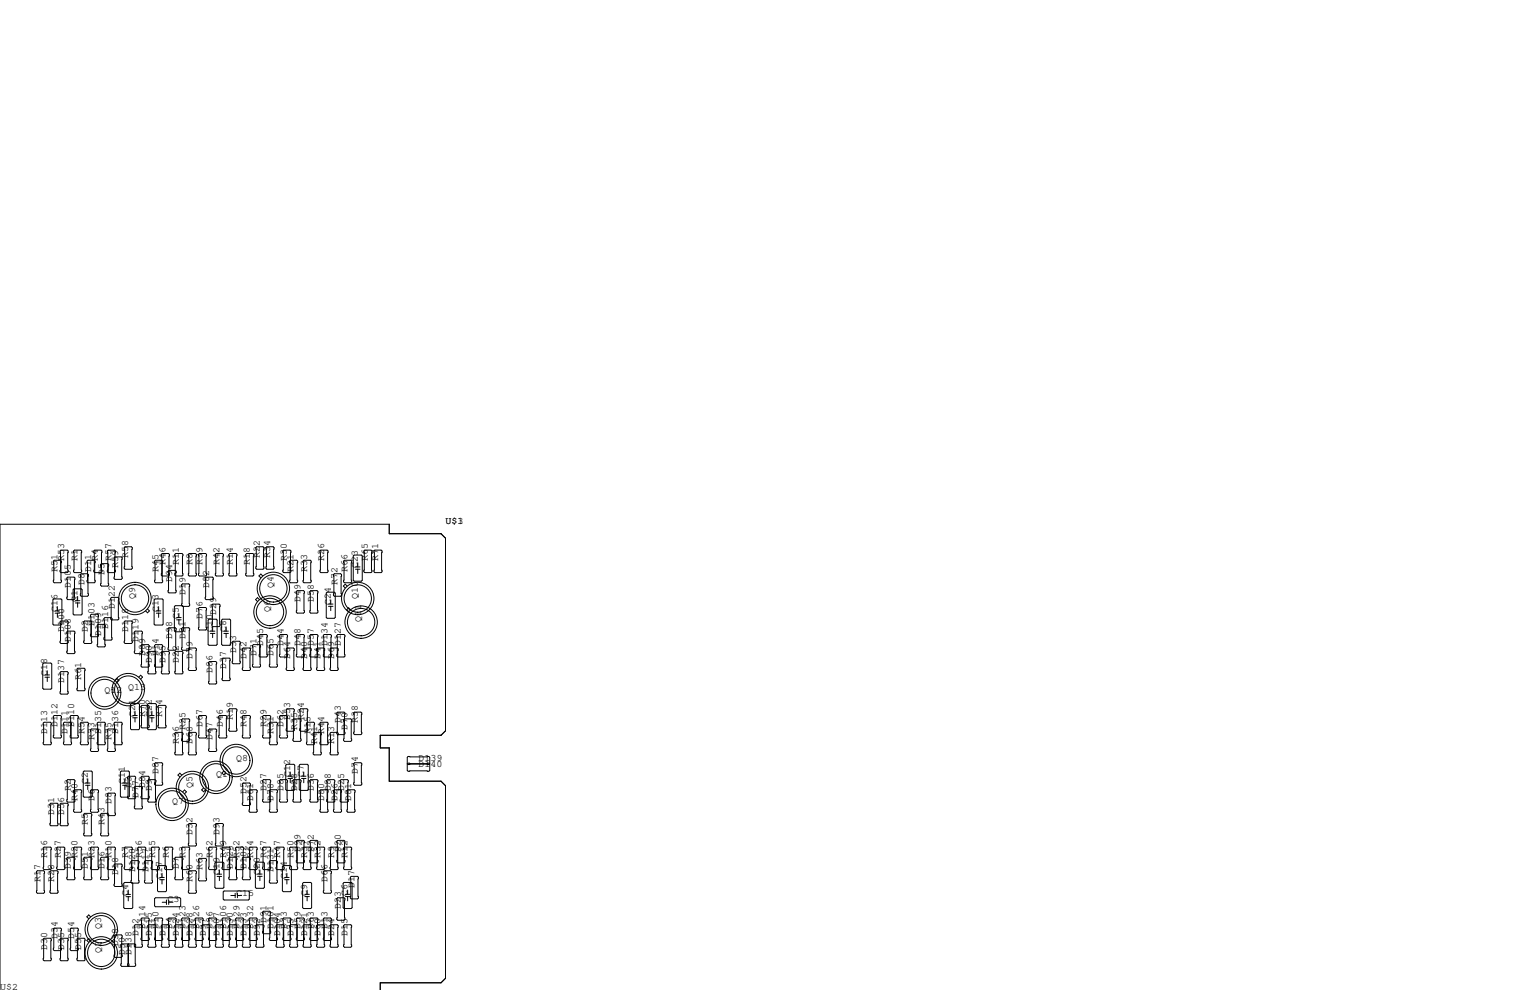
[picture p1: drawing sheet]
<svg xmlns="http://www.w3.org/2000/svg" width="432mm" height="279mm" viewBox="0 0 432 279" stroke-linecap="round" stroke-linejoin="round" font-family="sans-serif">
<g fill="none" stroke="#000" stroke-width=".28">
<path d="M15.3 158.1h1.8l.2 .3v5.8l-.2 .3h-1.8l-.3-.3v-5.8zM17.2 155.3h1.8l.2 .2v5.9l-.2 .2h-1.8l-.2-.2v-5.9zM21 155.3h1.8l.3 .2v5.9l-.3 .2h-1.8l-.2-.2v-5.9zM24.8 158.1h1.8l.3 .3v5.8l-.3 .3h-1.8l-.2-.3v-5.8zM26.7 155.3h1.8l.3 .2v5.9l-.3 .2h-1.8l-.2-.2v-5.9zM28.6 159.1h1.8l.3 .2v5.9l-.3 .2h-1.8l-.2-.2v-5.9zM30.5 155.3h1.8l.3 .2v5.9l-.3 .2h-1.8l-.2-.2v-5.9zM32.4 157.2h1.8l.3 .2v5.9l-.3 .2h-1.8l-.2-.2v-5.9zM35.3 154.3h1.8l.2 .3v5.8l-.2 .3h-1.8l-.2-.3v-5.8zM43.6 158.4l.3-.3h1.8l.2 .3v5.8l-.2 .3h-1.8l-.3-.3zM45.5 156.5l.3-.3h1.8l.2 .3v5.8l-.2 .3h-1.8l-.3-.3zM49.3 156.5l.3-.3h1.8l.2 .3v5.8l-.2 .3h-1.8l-.3-.3z"/>
<path d="M53.1 156.5l.3-.3h1.8l.2 .3v5.8l-.2 .3h-1.8l-.3-.3zM56 156.5l.3-.3h1.7l.3 .3v5.8l-.3 .3h-1.7l-.3-.3zM60.8 156.5l.2-.3h1.8l.3 .3v5.8l-.3 .3h-1.8l-.2-.3zM64.6 156.5l.2-.3h1.8l.3 .3v5.8l-.3 .3h-1.8l-.2-.3zM69.3 156.5l.3-.3h1.8l.2 .3v5.8l-.2 .3h-1.8l-.3-.3zM72.2 154.6l.3-.3h1.7l.3 .3v5.8l-.3 .3h-1.7l-.3-.3zM75.1 154.6l.2-.3h1.8l.2 .3v5.8l-.2 .3h-1.8l-.2-.3zM80.1 155.3h1.8l.2 .2v5.9l-.2 .2h-1.8l-.3-.2v-5.9zM81.7 158.4l.3-.3h1.8l.2 .3v5.8l-.2 .3h-1.8l-.3-.3zM85.5 158.4l.3-.3h1.8l.2 .3v5.8l-.2 .3h-1.8l-.3-.3zM90.6 155.3h1.7l.3 .2v5.9l-.3 .2h-1.7l-.3-.2v-5.9zM97.2 158.1h1.8l.3 .3v5.8l-.3 .3h-1.8l-.2-.3v-5.8z"/>
<path d="M99.7 156.9l.2-.2h2.1l.2 .2v6.9l-.2 .2h-2.1l-.2-.2zM101 158.8v1.2M102.7 155.5l.2-.2h1.8l.3 .2v5.9l-.3 .2h-1.8l-.2-.2zM105.5 155.5l.3-.2h1.8l.2 .2v5.9l-.2 .2h-1.8l-.3-.2zM15.2 169h2l.3 .3v6.8l-.3 .3h-2l-.3-.3v-6.8zM15.6 172.4h1.2M15.6 173.1h1.2M16.2 171.2v1.2M16.2 173.1v1.1M17.2 175.3h1.8l.2 .2v5.9l-.2 .2h-1.8l-.2-.2v-5.9zM19.1 178.1h1.8l.2 .3v5.8l-.2 .3h-1.8l-.2-.3v-5.8zM19.1 162.9h1.8l.2 .2v5.9l-.2 .2h-1.8l-.2-.2v-5.9z"/>
<path d="M20.9 166.2h2l.3 .2v6.9l-.3 .2h-2l-.3-.2v-6.9zM21.3 170.2h1.2M21.3 169.5h1.2M21.9 168.3v1.2M21.9 170.2v1.2M22.9 161.9h1.8l.3 .3v5.8l-.3 .3h-1.8l-.2-.3v-5.8zM23.9 175.3h1.8l.2 .2v5.9l-.2 .2h-1.8l-.3-.2v-5.9zM25.8 173.4h1.8l.2 .2v5.9l-.2 .2h-1.8l-.3-.2v-5.9zM27.7 176.2h1.8l.2 .3v5.8l-.2 .3h-1.8l-.3-.3v-5.8zM29.6 174.3h1.8l.2 .3v5.8l-.2 .3h-1.8l-.3-.3v-5.8zM31.5 168.6h1.8l.2 .2v5.9l-.2 .2h-1.8l-.3-.2v-5.9zM35.3 175.3h1.8l.2 .2v5.9l-.2 .2h-1.8l-.2-.2v-5.9z"/>
<path d="M37.9 178.4l.3-.3h1.7l.3 .3v5.8l-.3 .3h-1.7l-.3-.3zM41.6 171.9l.6 .5-.6 .5-.5-.5M43.8 169h2l.2 .3v6.8l-.2 .3h-2l-.3-.3v-6.8zM44.1 172.4h1.3M44.1 173.1h1.3M44.8 171.2v1.2M44.8 173.1v1.1M47.4 161.2l.3-.2h1.8l.2 .2v5.9l-.2 .2h-1.8l-.3-.2zM47.4 177.4l.3-.2h1.8l.2 .2v5.9l-.2 .2h-1.8l-.3-.2zM49.5 170.9h2l.3 .3v6.9l-.3 .2h-2l-.3-.2v-6.9zM49.8 174.9h1.3M49.8 174.3h1.3"/>
<path d="M50.5 173.1v1.2M50.5 174.9v1.2M51.2 165l.3-.2h1.8l.2 .2v5.9l-.2 .2h-1.8l-.3-.2zM51.2 177.4l.3-.2h1.8l.2 .2v5.9l-.2 .2h-1.8l-.3-.2zM56 171.7l.3-.3h1.7l.3 .3v5.8l-.3 .3h-1.7l-.3-.3zM57.9 163.1l.3-.2h1.7l.3 .2v5.9l-.3 .2h-1.7l-.3-.2zM58.7 175l.3-.2h2l.3 .2v6.9l-.3 .2h-2l-.3-.2zM59.4 178.1h1.2M59.4 178.8h1.2M59.8 170.8l.3-.3h1.7l.3 .3v5.8l-.3 .2h-1.7l-.3-.2zM60 176.9v1.2M60 178.8v1.2"/>
<path d="M62.5 175l.3-.2h2l.3 .2v6.9l-.3 .2h-2l-.3-.2zM63.2 178.1h1.3M63.2 178.8h1.3M63.8 176.9v1.2M63.8 178.8v1.2M73.2 169.2l-.5-.5-.6 .5 .6 .5M73.4 179.1h1.8l.2 .2v5.9l-.2 .2h-1.8l-.2-.2v-5.9zM74.2 162.5l-.6-.5-.5 .5 .5 .6M78.9 179.3l.2-.2h1.8l.3 .2v5.9l-.3 .2h-1.8l-.2-.2zM83.6 179.3l.3-.2h1.8l.2 .2v5.9l-.2 .2h-1.8l-.3-.2zM83.6 166.9l.3-.2h1.8l.2 .2v5.9l-.2 .2h-1.8l-.3-.2zM87.4 166.9l.3-.2h1.8l.2 .2v5.9l-.2 .2h-1.8l-.3-.2z"/>
<path d="M87.7 179.1h1.8l.2 .2v5.9l-.2 .2h-1.8l-.3-.2v-5.9zM91.2 179.3l.3-.2h1.8l.2 .2v5.9l-.2 .2h-1.8l-.3-.2zM92.1 167.4l.2-.3h2.1l.2 .3v6.8l-.2 .3h-2.1l-.2-.3zM92.7 171.1h1.3M92.7 170.5h1.3M93.3 169.3v1.2M93.3 171.1v1.2M94.1 162.2l.3-.3h1.7l.3 .3v5.8l-.3 .3h-1.7l-.3-.3zM95.3 179.1h1.8l.2 .2v5.9l-.2 .2h-1.8l-.2-.2v-5.9zM98 165.4l-.6-.5-.5 .5 .5 .5M98.9 172.1l-.5-.6-.5 .6 .5 .5M100.3 160.6h1.3"/>
<path d="M100.3 160h1.3M101 160.6v1.3M12.3 187.1h2.1l.2 .3v6.8l-.2 .3h-2.1l-.2-.3v-6.8zM12.7 191.1h1.3M12.7 190.5h1.3M13.3 189.3v1.2M13.3 191.1v1.2M17.2 189.5h1.8l.2 .3v5.8l-.2 .3h-1.8l-.2-.3v-5.8zM22 188.6h1.7l.3 .2v5.9l-.3 .2h-1.7l-.3-.2v-5.9zM32.5 192l.5-.5 .6 .5-.6 .6M37.1 198.6h2l.3 .2v6.9l-.3 .2h-2l-.3-.2v-6.9zM39.2 191.1l.5-.5 .5 .5-.5 .5"/>
<path d="M39.8 182.2l.3-.3h1.7l.3 .3v5.8l-.3 .3h-1.7l-.3-.3zM39.8 199.3l.3-.2h1.7l.3 .2v5.9l-.3 .2h-1.7l-.3-.2zM41.7 184.1l.3-.3h1.8l.2 .3v5.8l-.2 .3h-1.8l-.3-.3zM41.8 198.6h2.1l.2 .2v6.9l-.2 .2h-2.1l-.2-.2v-6.9zM43.6 182.2l.3-.3h1.8l.2 .3v5.8l-.2 .3h-1.8l-.3-.3zM44.6 199.3l.2-.2h1.8l.3 .2v5.9l-.3 .2h-1.8l-.2-.2zM45.5 184.1l.3-.3h1.8l.2 .3v5.8l-.2 .3h-1.8l-.3-.3zM49.3 184.1l.3-.3h1.8l.2 .3v5.8l-.2 .3h-1.8l-.3-.3zM53.1 183.1l.3-.2h1.8l.2 .2v5.9l-.2 .2h-1.8l-.3-.2zM58.9 186.9l.2-.2h1.8l.3 .2v5.9l-.3 .2h-1.8l-.2-.2zM62.7 186l.2-.3h1.8l.3 .3v5.8l-.3 .3h-1.8l-.2-.3zM65.5 181.2l.3-.2h1.8l.2 .2v5.9l-.2 .2h-1.8l-.3-.2z"/>
<path d="M68.4 183.1l.2-.2h1.8l.3 .2v5.9l-.3 .2h-1.8l-.2-.2zM71.2 182.2l.3-.3h1.8l.2 .3v5.8l-.2 .3h-1.8l-.3-.3zM76 182.2l.3-.3h1.7l.3 .3v5.8l-.3 .3h-1.7l-.3-.3zM80.8 183.1l.2-.2h1.8l.3 .2v5.9l-.3 .2h-1.8l-.2-.2zM85.5 183.1l.3-.2h1.8l.2 .2v5.9l-.2 .2h-1.8l-.3-.2zM89.3 183.1l.3-.2h1.8l.2 .2v5.9l-.2 .2h-1.8l-.3-.2zM93.2 183.1l.2-.2h1.8l.2 .2v5.9l-.2 .2h-1.8l-.2-.2zM12.4 203.8h1.8l.3 .3v5.8l-.3 .3h-1.8l-.2-.3v-5.8zM15.3 201.9h1.8l.2 .3v5.8l-.2 .3h-1.8l-.3-.3v-5.8zM18.2 203.8h1.7l.3 .3v5.8l-.3 .3h-1.7l-.3-.3v-5.8zM20.1 201.9h1.7l.3 .3v5.8l-.3 .3h-1.7l-.3-.3v-5.8zM22.9 203.8h1.8l.3 .3v5.8l-.3 .3h-1.8l-.2-.3v-5.8z"/>
<path d="M23.7 217.6h2.1l.2 .3v6.8l-.2 .3h-2.1l-.2-.3v-6.8zM24.8 219.8v1.2M25.8 205.7h1.8l.2 .3v5.8l-.2 .3h-1.8l-.3-.3v-5.8zM27.7 203.8h1.8l.2 .3v5.8l-.2 .3h-1.8l-.3-.3v-5.8zM30.5 205.7h1.8l.3 .3v5.8l-.3 .3h-1.8l-.2-.3v-5.8zM32.4 203.8h1.8l.3 .3v5.8l-.3 .3h-1.8l-.2-.3v-5.8zM34.2 217.6h2.1l.2 .3v6.8l-.2 .3h-2.1l-.2-.3v-6.8zM35.2 219.8v1.2M36 219.3l.3-.2h1.7l.3 .2v5.9l-.3 .2h-1.7l-.3-.2zM37.5 201.9h1.2M37.5 202.6h1.2M38.1 200.7v1.2"/>
<path d="M38.1 202.6v1.2M39.8 219.3l.3-.2h1.7l.3 .2v5.9l-.3 .2h-1.7l-.3-.2zM42.2 201.9h1.3M42.2 202.6h1.3M42.9 200.7v1.2M42.9 202.6v1.2M43.6 215.5l.3-.2h1.8l.2 .2v5.9l-.2 .2h-1.8l-.3-.2zM49.3 206.9l.3-.2h1.8l.2 .2v5.9l-.2 .2h-1.8l-.3-.2zM51.2 203.1l.3-.2h1.8l.2 .2v5.9l-.2 .2h-1.8l-.3-.2zM51.3 218.7l-.5-.5-.6 .5 .6 .6M53.1 206.9l.3-.2h1.8l.2 .2v5.9l-.2 .2h-1.8l-.3-.2zM56 202.2l.3-.3h1.7l.3 .3v5.8l-.3 .3h-1.7l-.3-.3z"/>
<path d="M58.9 206l.2-.3h1.8l.3 .3v5.8l-.3 .3h-1.8l-.2-.3zM61.7 202.2l.3-.3h1.8l.2 .3v5.8l-.2 .3h-1.8l-.3-.3zM63.2 217.6l-.6 .6 .6 .5 .5-.5M64.6 200.3l.2-.3h1.8l.3 .3v5.8l-.3 .3h-1.8l-.2-.3zM68.4 202.2l.2-.3h1.8l.3 .3v5.8l-.3 .3h-1.8l-.2-.3zM74.1 202.2l.3-.3h1.7l.3 .3v5.8l-.3 .3h-1.7l-.3-.3zM76.3 203.8h1.7l.3 .3v5.8l-.3 .3h-1.7l-.3-.3v-5.8zM78.9 202.2l.2-.3h1.8l.3 .3v5.8l-.3 .3h-1.8l-.2-.3zM80.9 215.7h2l.3 .3v6.8l-.3 .3h-2l-.3-.3v-6.8zM81 200h1.8l.3 .3v5.8l-.3 .3h-1.8l-.2-.3v-5.8zM81.3 219.7h1.3M81.3 219.1h1.3"/>
<path d="M81.9 217.9v1.2M81.9 219.7v1.2M82.9 202.9h1.8l.3 .2v5.9l-.3 .2h-1.8l-.2-.2v-5.9zM84.7 215.7h2l.3 .3v6.8l-.3 .3h-2l-.2-.3v-6.8zM84.8 200h1.8l.3 .3v5.8l-.3 .3h-1.8l-.2-.3v-5.8zM85.1 219.7h1.3M85.1 219.1h1.3M85.7 217.9v1.2M85.7 219.7v1.2M86.5 204.1l.2-.3h1.8l.3 .3v5.8l-.3 .3h-1.8l-.2-.3zM88.4 206.9l.2-.2h1.8l.3 .2v5.9l-.3 .2h-1.8l-.2-.2zM90.6 203.8h1.7l.3 .3v5.8l-.3 .3h-1.7l-.3-.3v-5.8z"/>
<path d="M93.2 206.9l.2-.2h1.8l.2 .2v5.9l-.2 .2h-1.8l-.2-.2zM95.1 201.2l.2-.2h1.8l.2 .2v5.9l-.2 .2h-1.8l-.2-.2zM97.2 202.9h1.8l.3 .2v5.9l-.3 .2h-1.8l-.2-.2v-5.9zM99.8 215.5l.3-.2h1.8l.2 .2v5.9l-.2 .2h-1.8l-.3-.2zM100.1 201h1.8l.2 .2v5.9l-.2 .2h-1.8l-.3-.2v-5.9zM115.2 213.5h5.8l.3 .2v1.8l-.3 .3h-5.8l-.3-.3v-1.8zM115.2 215.4h5.8l.3 .2v1.8l-.3 .3h-5.8l-.3-.3v-1.8zM12.4 239.1h1.8l.3 .2v5.9l-.3 .2h-1.8l-.2-.2v-5.9zM14.4 226.7h1.7l.3 .2v5.9l-.3 .2h-1.7l-.3-.2v-5.9zM16.3 239.1h1.7l.3 .2v5.9l-.3 .2h-1.7l-.3-.2v-5.9zM17.2 226.7h1.8l.2 .2v5.9l-.2 .2h-1.8l-.2-.2v-5.9zM19.1 220h1.8l.2 .3v5.8l-.2 .3h-1.8l-.2-.3v-5.8z"/>
<path d="M21 239.1h1.8l.3 .2v5.9l-.3 .2h-1.8l-.2-.2v-5.9zM21 222.9h1.8l.3 .2v5.9l-.3 .2h-1.8l-.2-.2v-5.9zM23.9 229.6h1.8l.2 .2v5.8l-.2 .3h-1.8l-.3-.3v-5.8zM24.1 221h1.3M24.1 221.6h1.3M24.8 221.6v1.2M25.8 239.1h1.8l.2 .2v5.9l-.2 .2h-1.8l-.3-.2v-5.9zM25.8 222.9h1.8l.2 .2v5.9l-.2 .2h-1.8l-.3-.2v-5.9zM28.6 229.6h1.8l.3 .2v5.8l-.3 .3h-1.8l-.2-.3v-5.8zM30.5 239.1h1.8l.3 .2v5.9l-.3 .2h-1.8l-.2-.2v-5.9zM30.5 223.8h1.8l.3 .3v5.8l-.3 .3h-1.8l-.2-.3v-5.8zM34.6 221h1.3"/>
<path d="M34.6 221.6h1.3M35.2 221.6v1.2M35.3 239.1h1.8l.2 .2v5.9l-.2 .2h-1.8l-.2-.2v-5.9zM37.9 222.2l.3-.3h1.7l.3 .3v5.8l-.3 .3h-1.7l-.3-.3zM38.9 239.3l.2-.2h1.8l.2 .2v5.9l-.2 .2h-1.8l-.2-.2zM41.7 220.3l.3-.3h1.8l.2 .3v5.8l-.2 .3h-1.8l-.3-.3zM42.7 239.3l.2-.2h1.8l.3 .2v5.9l-.3 .2h-1.8l-.2-.2zM46.5 239.3l.2-.2h1.8l.3 .2v5.9l-.3 .2h-1.8l-.2-.2zM51.2 239.3l.3-.2h1.8l.2 .2v5.9l-.2 .2h-1.8l-.3-.2zM51.5 223.5l.6-.6 .5 .6-.5 .5M53.1 232.7l.3-.3h1.8l.2 .3v5.8l-.2 .3h-1.8l-.3-.3zM57.5 222.4l-.6 .5 .6 .6 .5-.6"/>
<path d="M58.9 239.3l.2-.2h1.8l.3 .2v5.9l-.3 .2h-1.8l-.2-.2zM60.8 232.7l.2-.3h1.8l.3 .3v5.8l-.3 .3h-1.8l-.2-.3zM62.7 239.3l.2-.2h1.8l.3 .2v5.9l-.3 .2h-1.8l-.2-.2zM66.5 239.3l.2-.2h1.8l.3 .2v5.9l-.3 .2h-1.8l-.2-.2zM68.4 221.2l.2-.2h1.8l.3 .2v5.9l-.3 .2h-1.8l-.2-.2zM70.3 239.3l.2-.2h1.8l.3 .2v5.9l-.3 .2h-1.8l-.2-.2zM70.3 223.1l.2-.2h1.8l.3 .2v5.9l-.3 .2h-1.8l-.2-.2zM74.1 220.3l.3-.3h1.7l.3 .3v5.8l-.3 .3h-1.7l-.3-.3zM74.4 239.1h1.7l.3 .2v5.9l-.3 .2h-1.7l-.3-.2v-5.9zM76 223.1l.3-.2h1.7l.3 .2v5.9l-.3 .2h-1.7l-.3-.2zM78.2 239.1h1.7l.3 .2v5.9l-.3 .2h-1.7l-.3-.2v-5.9zM78.9 220.3l.2-.3h1.8l.3 .3v5.8l-.3 .3h-1.8l-.2-.3z"/>
<path d="M82 239.1h1.8l.2 .2v5.9l-.2 .2h-1.8l-.3-.2v-5.9zM82.7 220.3l.2-.3h1.8l.3 .3v5.8l-.3 .3h-1.8l-.2-.3zM83.6 237.4l.3-.2h1.8l.2 .2v5.9l-.2 .2h-1.8l-.3-.2zM85.8 239.1h1.8l.2 .2v5.9l-.2 .2h-1.8l-.3-.2v-5.9zM87.4 237.4l.3-.2h1.8l.2 .2v5.9l-.2 .2h-1.8l-.3-.2zM87.7 220h1.8l.2 .3v5.8l-.2 .3h-1.8l-.3-.3v-5.8zM89.6 239.1h1.8l.2 .2v5.9l-.2 .2h-1.8l-.3-.2v-5.9zM90.3 223.1l.3-.2h1.7l.3 .2v5.9l-.3 .2h-1.7l-.3-.2zM92.5 220h1.7l.3 .3v5.8l-.3 .3h-1.7l-.3-.3v-5.8zM93.2 239.3l.2-.2h1.8l.2 .2v5.9l-.2 .2h-1.8l-.2-.2zM94.4 222.9h1.7l.3 .2v5.9l-.3 .2h-1.7l-.3-.2v-5.9zM95.1 237.4l.2-.2h1.8l.2 .2v5.9l-.2 .2h-1.8l-.2-.2z"/>
<path d="M96 220.3l.3-.3h1.7l.3 .3v5.8l-.3 .3h-1.7l-.3-.3zM97.2 239.1h1.8l.3 .2v5.9l-.3 .2h-1.8l-.2-.2v-5.9zM97.9 223.1l.3-.2h1.7l.3 .2v5.9l-.3 .2h-1.7l-.3-.2zM10.3 246l.2-.3h1.8l.3 .3v5.8l-.3 .3h-1.8l-.2-.3zM14.1 246l.3-.3h1.7l.3 .3v5.8l-.3 .3h-1.7l-.3-.3zM19.1 241.9h1.8l.2 .3v5.8l-.2 .3h-1.8l-.2-.3v-5.8zM23.9 241.9h1.8l.2 .3v5.8l-.2 .3h-1.8l-.3-.3v-5.8zM25.6 258.7l-.6-.5-.5 .5 .5 .6M28.6 241.9h1.8l.3 .3v5.8l-.3 .3h-1.8l-.2-.3v-5.8zM32.4 243.8h1.8l.3 .3v5.8l-.3 .3h-1.8l-.2-.3v-5.8zM35.2 249h2l.3 .3v6.9l-.3 .2h-2l-.3-.2v-6.9zM35.6 252.4h1.2"/>
<path d="M35.6 253.1h1.2M36.2 251.2v1.2M36.2 253.1v1.2M37 243.1l.2-.2h1.8l.2 .2v5.9l-.2 .2h-1.8l-.2-.2zM39.8 259.3l.3-.2h1.7l.3 .2v5.9l-.3 .2h-1.7l-.3-.2zM40.8 243.1l.2-.2h1.8l.3 .2v5.9l-.3 .2h-1.8l-.2-.2zM43.6 259.3l.3-.2h1.8l.2 .2v5.9l-.2 .2h-1.8l-.3-.2zM43.6 253.6l.3-.2h6.8l.3 .2v2.1l-.3 .2h-6.8l-.3-.2zM44.5 244.5l.2-.2h2l.3 .2v6.9l-.3 .3h-2l-.2-.3zM45.1 248.3h1.3M45.1 247.6h1.3M45.7 246.4v1.2"/>
<path d="M45.7 248.3v1.2M45.8 254.6h1.2M47 254v1.3M47.4 259.3l.3-.2h1.8l.2 .2v5.9l-.2 .2h-1.8l-.3-.2zM47.6 254v1.3M47.6 254.6h1.2M49.3 242.2l.3-.3h1.8l.2 .3v5.8l-.2 .3h-1.8l-.3-.3zM51.2 259.3l.3-.2h1.8l.2 .2v5.9l-.2 .2h-1.8l-.3-.2zM53.1 246l.3-.3h1.8l.2 .3v5.8l-.2 .3h-1.8l-.3-.3zM55.1 259.3l.2-.2h1.8l.2 .2v5.9l-.2 .2h-1.8l-.2-.2zM56 242.5l.3-.2h1.7l.3 .2v5.8l-.3 .3h-1.7l-.3-.3zM58.9 259.3l.2-.2h1.8l.3 .2v5.9l-.3 .2h-1.8l-.2-.2z"/>
<path d="M60.9 243.3h2l.3 .3v6.8l-.3 .3h-2l-.3-.3v-6.8zM61.3 246.7h1.2M61.3 247.3h1.2M61.9 245.5v1.2M61.9 247.3v1.2M62.7 259.3l.2-.2h1.8l.3 .2v5.9l-.3 .2h-1.8l-.2-.2zM63 251.7l.2-.2h6.9l.3 .2v2l-.3 .3h-6.9l-.2-.3zM64.6 242.2l.2-.3h1.8l.3 .3v5.8l-.3 .3h-1.8l-.2-.3zM65.2 252.7h1.2M66.4 252.1v1.3M66.5 259.3l.2-.2h1.8l.3 .2v5.9l-.3 .2h-1.8l-.2-.2zM67 252.7h1.2"/>
<path d="M67 252.1v1.3M68.4 242.2l.2-.3h1.8l.3 .3v5.8l-.3 .3h-1.8l-.2-.3zM70.3 259.3l.2-.2h1.8l.3 .2v5.9l-.3 .2h-1.8l-.2-.2zM72.3 243.3h2.1l.2 .3v6.8l-.2 .3h-2.1l-.2-.3v-6.8zM72.7 247.3h1.3M72.7 246.7h1.3M73.3 245.5v1.2M73.3 247.3v1.2M74.1 257.4l.3-.2h1.7l.3 .2v5.9l-.3 .2h-1.7l-.3-.2zM76 259.3l.3-.2h1.7l.3 .2v5.9l-.3 .2h-1.7l-.3-.2zM76.3 242.9h1.7l.3 .2v5.9l-.3 .2h-1.7l-.3-.2v-5.9zM79.7 244.5l.2-.2h2.1l.2 .2v6.9l-.2 .3h-2.1l-.2-.3z"/>
<path d="M79.8 259.3l.3-.2h1.8l.2 .2v5.9l-.2 .2h-1.8l-.3-.2zM80.3 248.3h1.3M80.3 247.6h1.3M81 246.4v1.2M81 248.3v1.2M83.6 259.3l.3-.2h1.8l.2 .2v5.9l-.2 .2h-1.8l-.3-.2zM85.4 249.3l.3-.3h2l.2 .3v6.9l-.2 .2h-2l-.3-.2zM86 253h1.3M86 252.4h1.3M86.7 251.2v1.2M86.7 253v1.3M87.4 259.3l.3-.2h1.8l.2 .2v5.9l-.2 .2h-1.8l-.3-.2z"/>
<path d="M91.2 259.3l.3-.2h1.8l.2 .2v5.9l-.2 .2h-1.8l-.3-.2zM91.2 246l.3-.3h1.8l.2 .3v5.8l-.2 .3h-1.8l-.3-.3zM95.1 253.6l.2-.2h1.8l.2 .2v5.9l-.2 .2h-1.8l-.2-.2zM96.8 249.3l.3-.3h2l.3 .3v6.9l-.3 .2h-2l-.3-.2zM97.5 253h1.2M97.5 252.4h1.2M98.1 251.2v1.2M98.1 253v1.3M98.9 247.6l.2-.3h1.8l.3 .3v5.8l-.3 .3h-1.8l-.2-.3zM0 279.4v-131.4h109.9v2.6h14.6l1.2 1.3v54.3l-1.2 1.3h-17.2v3.6h2.6v9.4h14.6l1.2 1.2v54.4l-1.2 1.3h-17.2v2M12.2 265l.2-.2h1.8l.3 .2v5.9l-.3 .2h-1.8l-.2-.2zM15 262.2l.3-.3h1.8l.2 .3v5.8l-.2 .3h-1.8l-.3-.3z"/>
<path d="M17 265l.2-.2h1.8l.2 .2v5.9l-.2 .2h-1.8l-.2-.2zM19.8 262.2l.3-.3h1.7l.3 .3v5.8l-.3 .3h-1.7l-.3-.3zM21.7 265l.3-.2h1.7l.3 .2v5.9l-.3 .2h-1.7l-.3-.2zM25.6 265.4l-.6-.5-.5 .5 .5 .6M32.2 264.1l.2-.3h1.8l.3 .3v5.8l-.3 .3h-1.8l-.2-.3zM34.1 266.6l.3-.2h1.7l.3 .2v5.9l-.3 .2h-1.7l-.3-.2zM36 266.6l.3-.2h1.7l.3 .2v5.9l-.3 .2h-1.7l-.3-.2zM37.9 261.2l.3-.2h1.7l.3 .2v5.9l-.3 .2h-1.7l-.3-.2zM41.7 261.2l.3-.2h1.8l.2 .2v5.9l-.2 .2h-1.8l-.3-.2zM45.5 261.2l.3-.2h1.8l.2 .2v5.9l-.2 .2h-1.8l-.3-.2zM49.3 261.2l.3-.2h1.8l.2 .2v5.9l-.2 .2h-1.8l-.3-.2zM53.1 261.2l.3-.2h1.8l.2 .2v5.9l-.2 .2h-1.8l-.3-.2z"/>
<path d="M57 261.2l.2-.2h1.8l.2 .2v5.9l-.2 .2h-1.8l-.2-.2zM60.8 261.2l.2-.2h1.8l.3 .2v5.9l-.3 .2h-1.8l-.2-.2zM64.6 261.2l.2-.2h1.8l.3 .2v5.9l-.3 .2h-1.8l-.2-.2zM68.4 261.2l.2-.2h1.8l.3 .2v5.9l-.3 .2h-1.8l-.2-.2zM72.2 261.2l.3-.2h1.7l.3 .2v5.9l-.3 .2h-1.7l-.3-.2zM77.9 261.2l.3-.2h1.7l.3 .2v5.9l-.3 .2h-1.7l-.3-.2zM81.7 261.2l.3-.2h1.8l.2 .2v5.9l-.2 .2h-1.8l-.3-.2zM85.5 261.2l.3-.2h1.8l.2 .2v5.9l-.2 .2h-1.8l-.3-.2zM89.3 261.2l.3-.2h1.8l.2 .2v5.9l-.2 .2h-1.8l-.3-.2zM93.2 261.2l.2-.2h1.8l.2 .2v5.9l-.2 .2h-1.8l-.2-.2zM97 261.2l.2-.2h1.8l.3 .2v5.9l-.3 .2h-1.8l-.2-.2z"/>
<circle cx="38.1" cy="168.9" r="3.9"/>
<circle cx="38.1" cy="168.9" r="4.6"/>
<circle cx="76.2" cy="172.7" r="4.6"/>
<circle cx="76.2" cy="172.7" r="3.9"/>
<circle cx="77.2" cy="166.1" r="4.6"/>
<circle cx="77.2" cy="166.1" r="3.9"/>
<circle cx="101" cy="168.9" r="4.6"/>
<circle cx="101" cy="168.9" r="3.9"/>
<circle cx="101.9" cy="175.6" r="4.6"/>
<circle cx="101.9" cy="175.6" r="3.9"/>
<circle cx="29.5" cy="195.6" r="4.6"/>
<circle cx="29.5" cy="195.6" r="3.9"/>
<circle cx="36.2" cy="194.6" r="4.6"/>
<circle cx="36.2" cy="194.6" r="3.9"/>
<circle cx="61" cy="219.4" r="3.9"/>
<circle cx="61" cy="219.4" r="4.6"/>
<circle cx="66.7" cy="214.6" r="3.9"/>
<circle cx="66.7" cy="214.6" r="4.6"/>
<circle cx="48.6" cy="227" r="4.6"/>
<circle cx="48.6" cy="227" r="3.9"/>
<circle cx="54.3" cy="222.2" r="4.6"/>
<circle cx="54.3" cy="222.2" r="3.9"/>
<circle cx="28.6" cy="268.9" r="4.6"/>
<circle cx="28.6" cy="262.3" r="4.6"/>
<circle cx="28.6" cy="268.9" r="3.9"/>
<circle cx="28.6" cy="262.3" r="3.9"/>
</g>
<g font-size="2.8">
<text x="125.7" y="148">U$3</text>
<text x="129.1" y="148">1</text>
<text x="16.2" y="161.3" transform="rotate(-90 16.2 161.3)">R51</text>
<text x="18.1" y="158.4" transform="rotate(-90 18.1 158.4)">R53</text>
<text x="21.9" y="158.4" transform="rotate(-90 21.9 158.4)">R1</text>
<text x="25.7" y="161.3" transform="rotate(-90 25.7 161.3)">D11</text>
<text x="27.6" y="158.4" transform="rotate(-90 27.6 158.4)">R4</text>
<text x="31.4" y="158.4" transform="rotate(-90 31.4 158.4)">R57</text>
<text x="33.3" y="160.3" transform="rotate(-90 33.3 160.3)">R59</text>
<text x="36.2" y="157.5" transform="rotate(-90 36.2 157.5)">R58</text>
<text x="44.8" y="161.3" transform="rotate(-90 44.8 161.3)">R45</text>
<text x="46.7" y="159.4" transform="rotate(-90 46.7 159.4)">R46</text>
<text x="50.5" y="159.4" transform="rotate(-90 50.5 159.4)">R11</text>
<text x="54.3" y="159.4" transform="rotate(-90 54.3 159.4)">R8</text>
<text x="57.1" y="159.4" transform="rotate(-90 57.1 159.4)">R39</text>
<text x="61.9" y="159.4" transform="rotate(-90 61.9 159.4)">R42</text>
<text x="65.7" y="159.4" transform="rotate(-90 65.7 159.4)">R14</text>
<text x="70.5" y="159.4" transform="rotate(-90 70.5 159.4)">R18</text>
<text x="73.3" y="157.5" transform="rotate(-90 73.3 157.5)">R22</text>
<text x="76.2" y="157.5" transform="rotate(-90 76.2 157.5)">R34</text>
<text x="81" y="158.4" transform="rotate(-90 81 158.4)">R30</text>
<text x="82.9" y="161.3" transform="rotate(-90 82.9 161.3)">R21</text>
<text x="86.7" y="161.3" transform="rotate(-90 86.7 161.3)">R33</text>
<text x="91.4" y="158.4" transform="rotate(-90 91.4 158.4)">R26</text>
<text x="98.1" y="161.3" transform="rotate(-90 98.1 161.3)">R66</text>
<text x="101" y="160.3" transform="rotate(-90 101 160.3)">C23</text>
<text x="103.8" y="158.4" transform="rotate(-90 103.8 158.4)">R65</text>
<text x="106.7" y="158.4" transform="rotate(-90 106.7 158.4)">R71</text>
<text x="20" y="166.1" transform="rotate(-90 20 166.1)">D105</text>
<text x="23.8" y="165.1" transform="rotate(-90 23.8 165.1)">D8</text>
<text x="29.5" y="162.2" transform="rotate(-90 29.5 162.2)">D5</text>
<text x="48.6" y="164.1" transform="rotate(-90 48.6 164.1)">D94</text>
<text x="52.4" y="168" transform="rotate(-90 52.4 168)">D19</text>
<text x="59.1" y="166.1" transform="rotate(-90 59.1 166.1)">D82</text>
<text x="77.2" y="166.1" transform="rotate(-90 77.2 166.1)">Q4</text>
<text x="95.2" y="165.1" transform="rotate(-90 95.2 165.1)">R72</text>
<text x="16.2" y="172.7" transform="rotate(-90 16.2 172.7)">C16</text>
<text x="21.9" y="169.9" transform="rotate(-90 21.9 169.9)">C1</text>
<text x="32.4" y="171.8" transform="rotate(-90 32.4 171.8)">D122</text>
<text x="38.1" y="168.9" transform="rotate(-90 38.1 168.9)">Q9</text>
<text x="44.8" y="172.7" transform="rotate(-90 44.8 172.7)">C13</text>
<text x="61" y="173.7" transform="rotate(-90 61 173.7)">D29</text>
<text x="76.2" y="172.7" transform="rotate(-90 76.2 172.7)">Q6</text>
<text x="84.8" y="169.9" transform="rotate(-90 84.8 169.9)">D49</text>
<text x="88.6" y="169.9" transform="rotate(-90 88.6 169.9)">D58</text>
<text x="93.3" y="170.8" transform="rotate(-90 93.3 170.8)">C24</text>
<text x="101" y="168.9" transform="rotate(-90 101 168.9)">Q10</text>
<text x="18.1" y="178.4" transform="rotate(-90 18.1 178.4)">D100</text>
<text x="24.8" y="178.4" transform="rotate(-90 24.8 178.4)">D2</text>
<text x="26.7" y="176.5" transform="rotate(-90 26.7 176.5)">D103</text>
<text x="28.6" y="179.4" transform="rotate(-90 28.6 179.4)">D109</text>
<text x="30.5" y="177.5" transform="rotate(-90 30.5 177.5)">D116</text>
<text x="36.2" y="178.4" transform="rotate(-90 36.2 178.4)">D118</text>
<text x="50.5" y="174.6" transform="rotate(-90 50.5 174.6)">C5</text>
<text x="57.1" y="174.6" transform="rotate(-90 57.1 174.6)">D76</text>
<text x="60" y="178.4" transform="rotate(-90 60 178.4)">C10</text>
<text x="63.8" y="178.4" transform="rotate(-90 63.8 178.4)">C8</text>
<text x="101.9" y="175.6" transform="rotate(-90 101.9 175.6)">Q11</text>
<text x="20" y="181.3" transform="rotate(-90 20 181.3)">D108</text>
<text x="39.1" y="181.3" transform="rotate(-90 39.1 181.3)">D119</text>
<text x="41" y="185.1" transform="rotate(-90 41 185.1)">D89</text>
<text x="44.8" y="185.1" transform="rotate(-90 44.8 185.1)">D14</text>
<text x="48.6" y="180.3" transform="rotate(-90 48.6 180.3)">D98</text>
<text x="52.4" y="180.3" transform="rotate(-90 52.4 180.3)">D21</text>
<text x="66.7" y="184.1" transform="rotate(-90 66.7 184.1)">D33</text>
<text x="72.4" y="185.1" transform="rotate(-90 72.4 185.1)">D71</text>
<text x="74.3" y="182.2" transform="rotate(-90 74.3 182.2)">D45</text>
<text x="77.2" y="185.1" transform="rotate(-90 77.2 185.1)">D65</text>
<text x="80" y="182.2" transform="rotate(-90 80 182.2)">D44</text>
<text x="84.8" y="182.2" transform="rotate(-90 84.8 182.2)">D48</text>
<text x="88.6" y="182.2" transform="rotate(-90 88.6 182.2)">D57</text>
<text x="92.4" y="182.2" transform="rotate(-90 92.4 182.2)">D134</text>
<text x="96.2" y="182.2" transform="rotate(-90 96.2 182.2)">D127</text>
<text x="13.3" y="190.8" transform="rotate(-90 13.3 190.8)">C18</text>
<text x="22.9" y="191.8" transform="rotate(-90 22.9 191.8)">R61</text>
<text x="42.9" y="187" transform="rotate(-90 42.9 187)">D90</text>
<text x="46.7" y="187" transform="rotate(-90 46.7 187)">D95</text>
<text x="50.5" y="187" transform="rotate(-90 50.5 187)">D22</text>
<text x="54.3" y="186.1" transform="rotate(-90 54.3 186.1)">D79</text>
<text x="60" y="189.9" transform="rotate(-90 60 189.9)">D86</text>
<text x="63.8" y="188.9" transform="rotate(-90 63.8 188.9)">D37</text>
<text x="69.5" y="186.1" transform="rotate(-90 69.5 186.1)">D42</text>
<text x="81.9" y="186.1" transform="rotate(-90 81.9 186.1)">D64</text>
<text x="86.7" y="186.1" transform="rotate(-90 86.7 186.1)">D40</text>
<text x="90.5" y="186.1" transform="rotate(-90 90.5 186.1)">D41</text>
<text x="94.3" y="186.1" transform="rotate(-90 94.3 186.1)">D69</text>
<text x="18.1" y="192.7" transform="rotate(-90 18.1 192.7)">D137</text>
<text x="29.5" y="195.6">Q12</text>
<text x="36.2" y="194.6">Q13</text>
<text x="38.1" y="202.2" transform="rotate(-90 38.1 202.2)">C21</text>
<text x="41" y="202.2" transform="rotate(-90 41 202.2)">R70</text>
<text x="42.9" y="202.2" transform="rotate(-90 42.9 202.2)">C22</text>
<text x="45.7" y="202.2" transform="rotate(-90 45.7 202.2)">R74</text>
<text x="65.7" y="203.2" transform="rotate(-90 65.7 203.2)">R19</text>
<text x="81.9" y="203.2" transform="rotate(-90 81.9 203.2)">D53</text>
<text x="85.7" y="203.2" transform="rotate(-90 85.7 203.2)">R24</text>
<text x="13.3" y="207" transform="rotate(-90 13.3 207)">D113</text>
<text x="16.2" y="205.1" transform="rotate(-90 16.2 205.1)">D112</text>
<text x="19" y="207" transform="rotate(-90 19 207)">D111</text>
<text x="21" y="205.1" transform="rotate(-90 21 205.1)">D110</text>
<text x="23.8" y="207" transform="rotate(-90 23.8 207)">R54</text>
<text x="26.7" y="208.9" transform="rotate(-90 26.7 208.9)">R73</text>
<text x="28.6" y="207" transform="rotate(-90 28.6 207)">D135</text>
<text x="31.4" y="208.9" transform="rotate(-90 31.4 208.9)">R75</text>
<text x="33.3" y="207" transform="rotate(-90 33.3 207)">D136</text>
<text x="50.5" y="209.9" transform="rotate(-90 50.5 209.9)">R36</text>
<text x="52.4" y="206.1" transform="rotate(-90 52.4 206.1)">R25</text>
<text x="54.3" y="209.9" transform="rotate(-90 54.3 209.9)">D68</text>
<text x="57.1" y="205.1" transform="rotate(-90 57.1 205.1)">D67</text>
<text x="60" y="208.9" transform="rotate(-90 60 208.9)">D47</text>
<text x="62.9" y="205.1" transform="rotate(-90 62.9 205.1)">D46</text>
<text x="69.5" y="205.1" transform="rotate(-90 69.5 205.1)">R48</text>
<text x="75.2" y="205.1" transform="rotate(-90 75.2 205.1)">R29</text>
<text x="77.2" y="207" transform="rotate(-90 77.2 207)">R31</text>
<text x="80" y="205.1" transform="rotate(-90 80 205.1)">D62</text>
<text x="83.8" y="206.1" transform="rotate(-90 83.8 206.1)">R35</text>
<text x="87.6" y="207" transform="rotate(-90 87.6 207)">R15</text>
<text x="89.5" y="209.9" transform="rotate(-90 89.5 209.9)">R41</text>
<text x="91.4" y="207" transform="rotate(-90 91.4 207)">R44</text>
<text x="94.3" y="209.9" transform="rotate(-90 94.3 209.9)">R13</text>
<text x="96.2" y="204.2" transform="rotate(-90 96.2 204.2)">D43</text>
<text x="98.1" y="206.1" transform="rotate(-90 98.1 206.1)">D70</text>
<text x="101" y="204.2" transform="rotate(-90 101 204.2)">R38</text>
<text x="66.7" y="214.6">Q8</text>
<text x="118.1" y="214.6">D139</text>
<text x="24.8" y="221.3" transform="rotate(-90 24.8 221.3)">C2</text>
<text x="35.2" y="221.3" transform="rotate(-90 35.2 221.3)">C11</text>
<text x="44.8" y="218.4" transform="rotate(-90 44.8 218.4)">D87</text>
<text x="61" y="219.4">Q1</text>
<text x="81.9" y="219.4" transform="rotate(-90 81.9 219.4)">C12</text>
<text x="85.7" y="219.4" transform="rotate(-90 85.7 219.4)">C7</text>
<text x="101" y="218.4" transform="rotate(-90 101 218.4)">D74</text>
<text x="118.1" y="216.5">D140</text>
<text x="20" y="223.2" transform="rotate(-90 20 223.2)">R2</text>
<text x="21.9" y="226.1" transform="rotate(-90 21.9 226.1)">R40</text>
<text x="26.7" y="226.1" transform="rotate(-90 26.7 226.1)">D6</text>
<text x="31.4" y="227" transform="rotate(-90 31.4 227)">D83</text>
<text x="37.1" y="222.2" transform="rotate(-90 37.1 222.2)">D3</text>
<text x="39.1" y="225.1" transform="rotate(-90 39.1 225.1)">D77</text>
<text x="41" y="222.2" transform="rotate(-90 41 222.2)">D84</text>
<text x="42.9" y="223.2" transform="rotate(-90 42.9 223.2)">D9</text>
<text x="48.6" y="227">Q7</text>
<text x="54.3" y="222.2" transform="rotate(-90 54.3 222.2)">Q5</text>
<text x="69.5" y="224.2" transform="rotate(-90 69.5 224.2)">D52</text>
<text x="71.4" y="226.1" transform="rotate(-90 71.4 226.1)">D61</text>
<text x="75.2" y="223.2" transform="rotate(-90 75.2 223.2)">D27</text>
<text x="77.2" y="226.1" transform="rotate(-90 77.2 226.1)">D78</text>
<text x="80" y="223.2" transform="rotate(-90 80 223.2)">D85</text>
<text x="83.8" y="223.2" transform="rotate(-90 83.8 223.2)">D28</text>
<text x="88.6" y="223.2" transform="rotate(-90 88.6 223.2)">D36</text>
<text x="91.4" y="226.1" transform="rotate(-90 91.4 226.1)">D80</text>
<text x="93.3" y="223.2" transform="rotate(-90 93.3 223.2)">D88</text>
<text x="95.2" y="226.1" transform="rotate(-90 95.2 226.1)">D26</text>
<text x="97.2" y="223.2" transform="rotate(-90 97.2 223.2)">D25</text>
<text x="99.1" y="226.1" transform="rotate(-90 99.1 226.1)">D81</text>
<text x="15.2" y="229.9" transform="rotate(-90 15.2 229.9)">D31</text>
<text x="18.1" y="229.9" transform="rotate(-90 18.1 229.9)">D56</text>
<text x="24.8" y="232.7" transform="rotate(-90 24.8 232.7)">R5</text>
<text x="29.5" y="232.7" transform="rotate(-90 29.5 232.7)">R43</text>
<text x="54.3" y="235.6" transform="rotate(-90 54.3 235.6)">D32</text>
<text x="61.9" y="235.6" transform="rotate(-90 61.9 235.6)">D93</text>
<text x="13.3" y="242.3" transform="rotate(-90 13.3 242.3)">R16</text>
<text x="17.1" y="242.3" transform="rotate(-90 17.1 242.3)">R27</text>
<text x="20" y="245.1" transform="rotate(-90 20 245.1)">D39</text>
<text x="21.9" y="242.3" transform="rotate(-90 21.9 242.3)">R20</text>
<text x="24.8" y="245.1" transform="rotate(-90 24.8 245.1)">D51</text>
<text x="26.7" y="242.3" transform="rotate(-90 26.7 242.3)">R23</text>
<text x="29.5" y="245.1" transform="rotate(-90 29.5 245.1)">D16</text>
<text x="31.4" y="242.3" transform="rotate(-90 31.4 242.3)">R10</text>
<text x="36.2" y="242.3" transform="rotate(-90 36.2 242.3)">R7</text>
<text x="40" y="242.3" transform="rotate(-90 40 242.3)">R56</text>
<text x="43.8" y="242.3" transform="rotate(-90 43.8 242.3)">R55</text>
<text x="47.6" y="242.3" transform="rotate(-90 47.6 242.3)">R6</text>
<text x="50.5" y="245.1" transform="rotate(-90 50.5 245.1)">D7</text>
<text x="52.4" y="242.3" transform="rotate(-90 52.4 242.3)">R3</text>
<text x="57.1" y="245.4" transform="rotate(-90 57.1 245.4)">R63</text>
<text x="60" y="242.3" transform="rotate(-90 60 242.3)">R62</text>
<text x="63.8" y="242.3" transform="rotate(-90 63.8 242.3)">R49</text>
<text x="65.7" y="245.1" transform="rotate(-90 65.7 245.1)">D125</text>
<text x="67.6" y="242.3" transform="rotate(-90 67.6 242.3)">R52</text>
<text x="69.5" y="245.1" transform="rotate(-90 69.5 245.1)">D102</text>
<text x="71.4" y="242.3" transform="rotate(-90 71.4 242.3)">R64</text>
<text x="75.2" y="242.3" transform="rotate(-90 75.2 242.3)">R67</text>
<text x="79.1" y="242.3" transform="rotate(-90 79.1 242.3)">R47</text>
<text x="82.9" y="242.3" transform="rotate(-90 82.9 242.3)">R50</text>
<text x="84.8" y="240.3" transform="rotate(-90 84.8 240.3)">D99</text>
<text x="86.7" y="242.3" transform="rotate(-90 86.7 242.3)">R37</text>
<text x="88.6" y="240.3" transform="rotate(-90 88.6 240.3)">D72</text>
<text x="90.5" y="242.3" transform="rotate(-90 90.5 242.3)">R32</text>
<text x="94.3" y="242.3" transform="rotate(-90 94.3 242.3)">R9</text>
<text x="96.2" y="240.3" transform="rotate(-90 96.2 240.3)">D20</text>
<text x="98.1" y="242.3" transform="rotate(-90 98.1 242.3)">R12</text>
<text x="11.4" y="248.9" transform="rotate(-90 11.4 248.9)">R17</text>
<text x="15.2" y="248.9" transform="rotate(-90 15.2 248.9)">R28</text>
<text x="33.3" y="247" transform="rotate(-90 33.3 247)">D18</text>
<text x="38.1" y="246.1" transform="rotate(-90 38.1 246.1)">D120</text>
<text x="41.9" y="246.1" transform="rotate(-90 41.9 246.1)">D117</text>
<text x="45.7" y="248" transform="rotate(-90 45.7 248)">C17</text>
<text x="54.3" y="248.9" transform="rotate(-90 54.3 248.9)">R60</text>
<text x="61.9" y="247" transform="rotate(-90 61.9 247)">C19</text>
<text x="73.3" y="247" transform="rotate(-90 73.3 247)">C20</text>
<text x="77.2" y="246.1" transform="rotate(-90 77.2 246.1)">D131</text>
<text x="81" y="248" transform="rotate(-90 81 248)">C14</text>
<text x="92.4" y="248.9" transform="rotate(-90 92.4 248.9)">D66</text>
<text x="100" y="250.5" transform="rotate(-90 100 250.5)">D17</text>
<text x="36.2" y="252.7" transform="rotate(-90 36.2 252.7)">C4</text>
<text x="47.3" y="254.6">C3</text>
<text x="66.7" y="252.7">C15</text>
<text x="86.7" y="252.7" transform="rotate(-90 86.7 252.7)">C9</text>
<text x="96.2" y="256.5" transform="rotate(-90 96.2 256.5)">D23</text>
<text x="98.1" y="252.7" transform="rotate(-90 98.1 252.7)">C6</text>
<text x="28.6" y="262.3" transform="rotate(-90 28.6 262.3)">Q3</text>
<text x="41" y="262.3" transform="rotate(-90 41 262.3)">D114</text>
<text x="44.8" y="262.3" transform="rotate(-90 44.8 262.3)">D10</text>
<text x="48.6" y="262.3" transform="rotate(-90 48.6 262.3)">D4</text>
<text x="52.4" y="262.3" transform="rotate(-90 52.4 262.3)">D123</text>
<text x="56.2" y="262.3" transform="rotate(-90 56.2 262.3)">D126</text>
<text x="60" y="262.3" transform="rotate(-90 60 262.3)">D96</text>
<text x="63.8" y="262.3" transform="rotate(-90 63.8 262.3)">D106</text>
<text x="67.6" y="262.3" transform="rotate(-90 67.6 262.3)">D129</text>
<text x="71.4" y="262.3" transform="rotate(-90 71.4 262.3)">D132</text>
<text x="75.2" y="260.3" transform="rotate(-90 75.2 260.3)">D91</text>
<text x="77.2" y="262.3" transform="rotate(-90 77.2 262.3)">D101</text>
<text x="81" y="262.3" transform="rotate(-90 81 262.3)">D73</text>
<text x="84.8" y="262.3" transform="rotate(-90 84.8 262.3)">D59</text>
<text x="88.6" y="262.3" transform="rotate(-90 88.6 262.3)">D63</text>
<text x="92.4" y="262.3" transform="rotate(-90 92.4 262.3)">D13</text>
<text x="13.3" y="268" transform="rotate(-90 13.3 268)">D30</text>
<text x="16.2" y="265.1" transform="rotate(-90 16.2 265.1)">D34</text>
<text x="18.1" y="268" transform="rotate(-90 18.1 268)">D35</text>
<text x="21" y="265.1" transform="rotate(-90 21 265.1)">D54</text>
<text x="22.9" y="268" transform="rotate(-90 22.9 268)">D55</text>
<text x="28.6" y="268.9" transform="rotate(-90 28.6 268.9)">Q2</text>
<text x="33.3" y="267" transform="rotate(-90 33.3 267)">D38</text>
<text x="35.2" y="269.6" transform="rotate(-90 35.2 269.6)">D50</text>
<text x="37.1" y="269.6" transform="rotate(-90 37.1 269.6)">D138</text>
<text x="39.1" y="264.2" transform="rotate(-90 39.1 264.2)">D12</text>
<text x="42.9" y="264.2" transform="rotate(-90 42.9 264.2)">D115</text>
<text x="46.7" y="264.2" transform="rotate(-90 46.7 264.2)">D1</text>
<text x="50.5" y="264.2" transform="rotate(-90 50.5 264.2)">D124</text>
<text x="54.3" y="264.2" transform="rotate(-90 54.3 264.2)">D128</text>
<text x="58.1" y="264.2" transform="rotate(-90 58.1 264.2)">D97</text>
<text x="61.9" y="264.2" transform="rotate(-90 61.9 264.2)">D107</text>
<text x="65.7" y="264.2" transform="rotate(-90 65.7 264.2)">D130</text>
<text x="69.5" y="264.2" transform="rotate(-90 69.5 264.2)">D133</text>
<text x="73.3" y="264.2" transform="rotate(-90 73.3 264.2)">D92</text>
<text x="79.1" y="264.2" transform="rotate(-90 79.1 264.2)">D104</text>
<text x="82.9" y="264.2" transform="rotate(-90 82.9 264.2)">D75</text>
<text x="86.7" y="264.2" transform="rotate(-90 86.7 264.2)">D121</text>
<text x="90.5" y="264.2" transform="rotate(-90 90.5 264.2)">D60</text>
<text x="94.3" y="264.2" transform="rotate(-90 94.3 264.2)">D24</text>
<text x="98.1" y="264.2" transform="rotate(-90 98.1 264.2)">D15</text>
<text x="0" y="279.4">U$2</text>
</g>
</svg>
